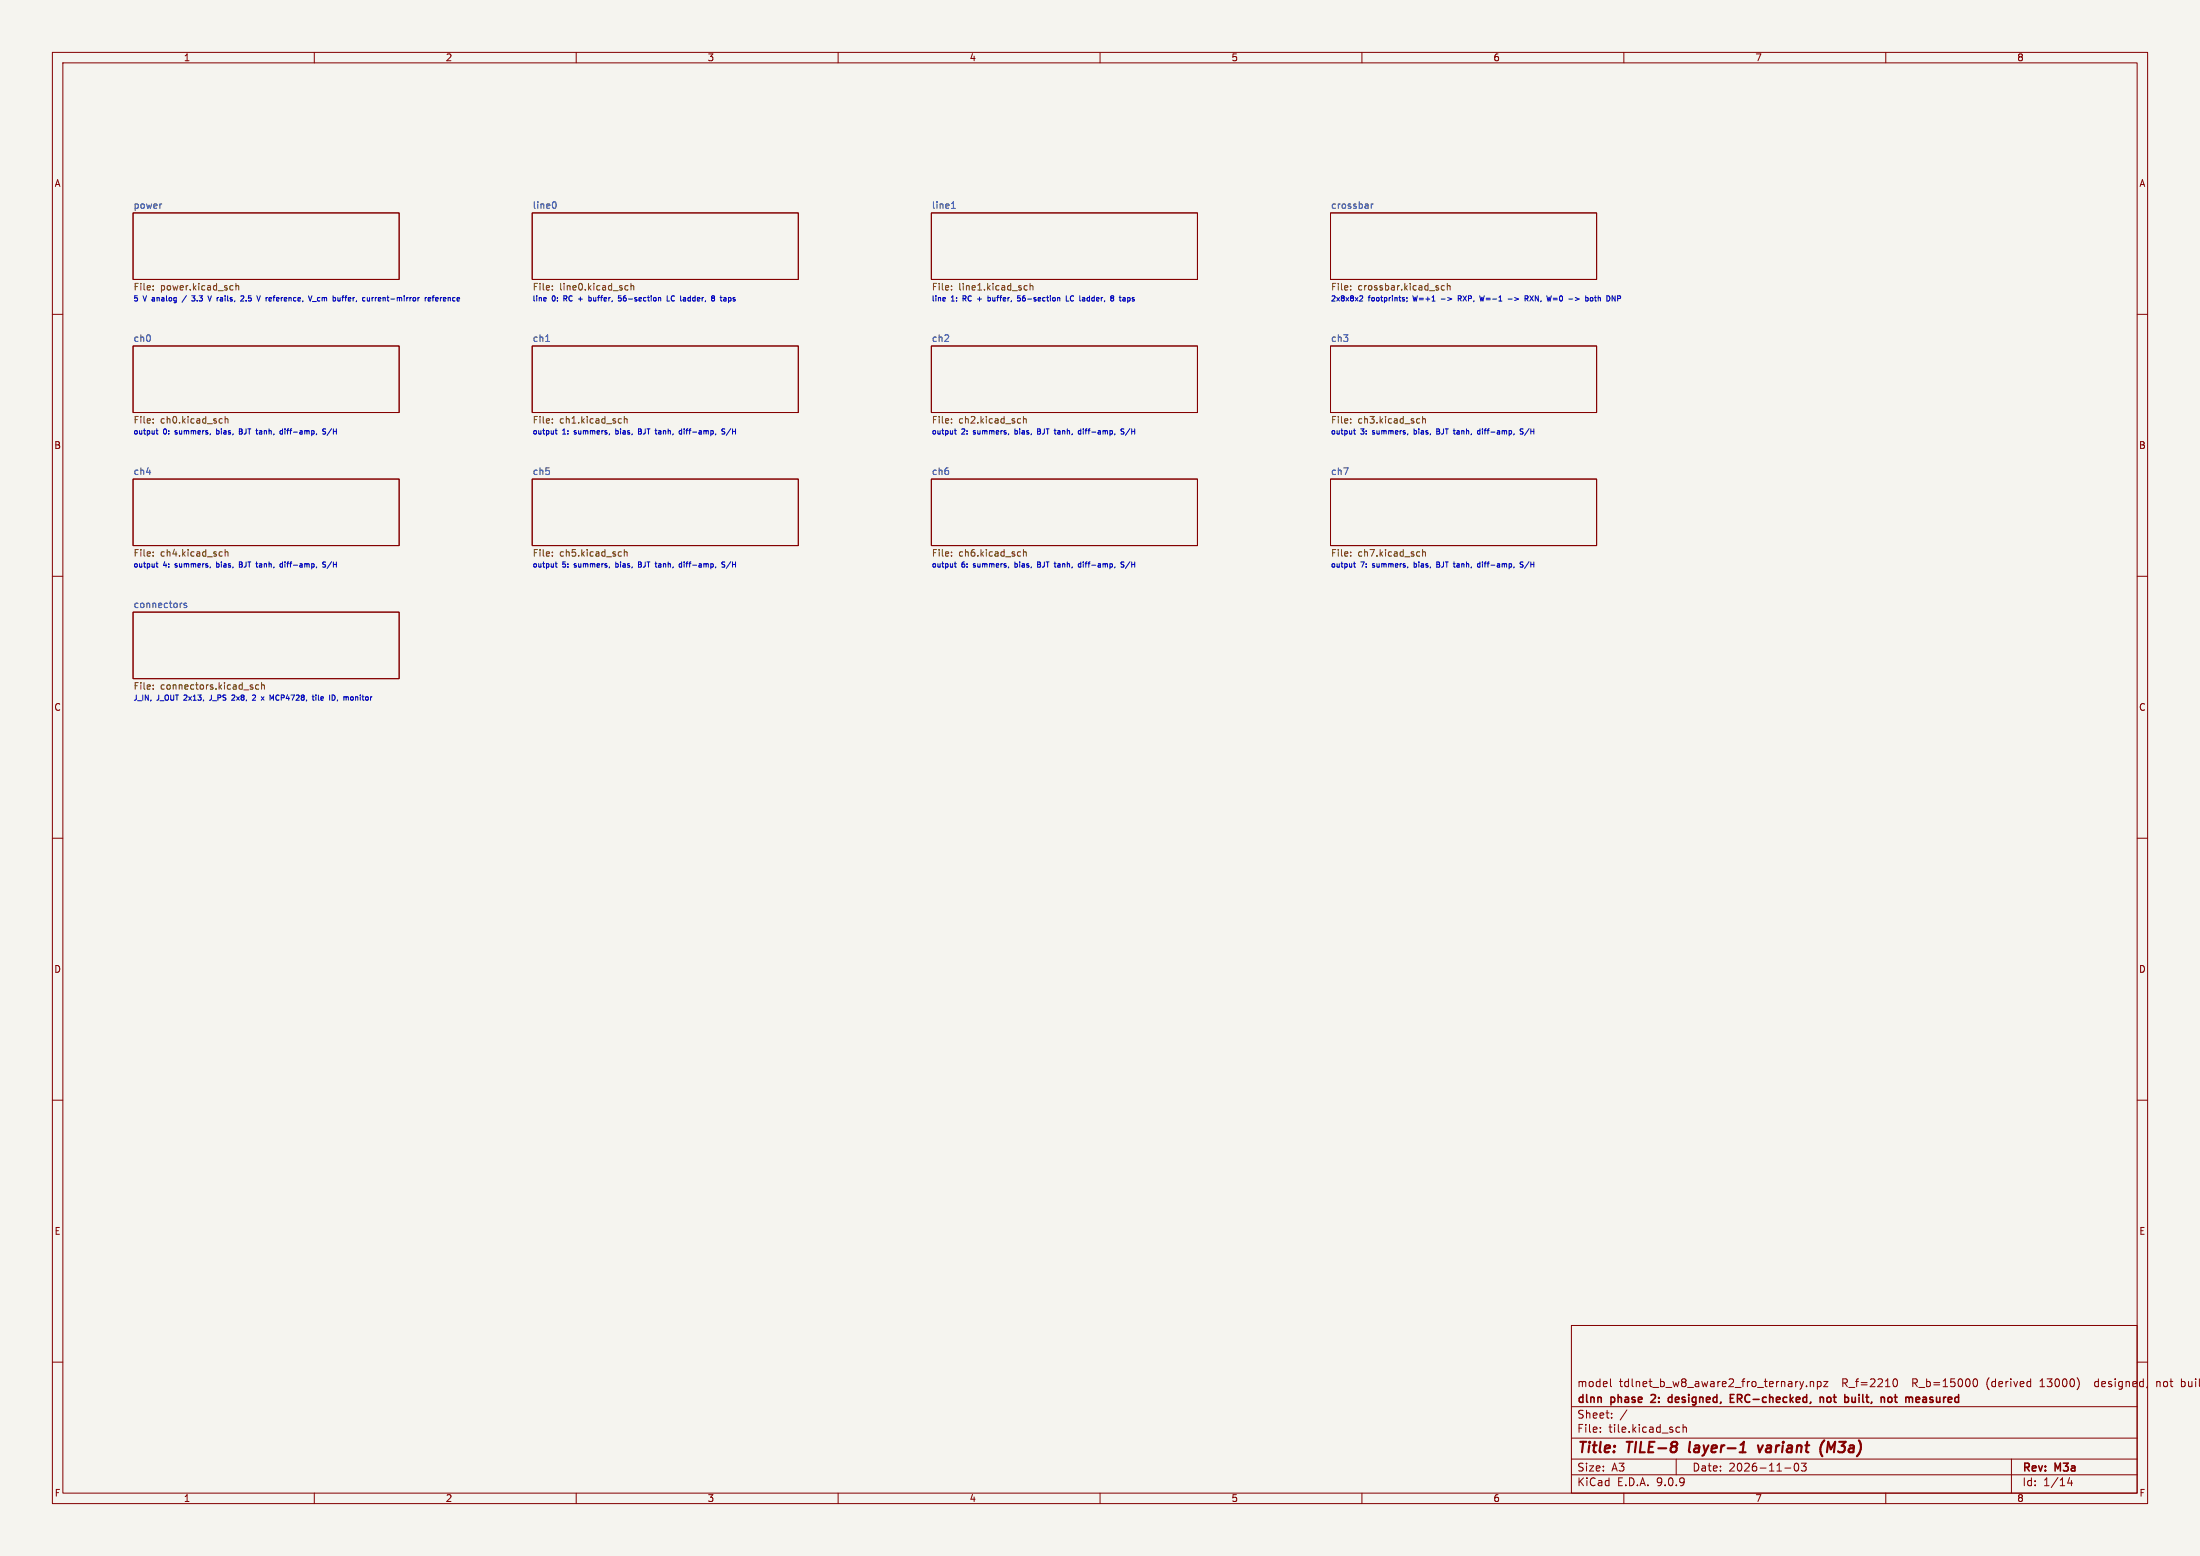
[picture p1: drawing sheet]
<svg xmlns="http://www.w3.org/2000/svg" width="420mm" height="297mm" viewBox="0 0 420 297" stroke-linecap="round" stroke-linejoin="round" font-family="sans-serif">
<path d="M0 0h420v297h-420z" fill="#f5f4ef" stroke="#f5f4ef" stroke-width=".19"/>
<g fill="none" stroke="#840000" stroke-width=".19">
<path d="M10 10h400v277h-400zM12 12h396v273h-396zM60 10v2M110 10v2M160 10v2M210 10v2M260 10v2M310 10v2M360 10v2M25.4 40.6h50.8v12.7h-50.8zM101.6 40.6h50.8v12.7h-50.8zM177.8 40.6h50.8v12.7h-50.8z"/>
<path d="M254 40.6h50.8v12.7h-50.8zM10 60h2M25.4 66h50.8v12.7h-50.8zM101.6 66h50.8v12.7h-50.8zM177.8 66h50.8v12.7h-50.8zM254 66h50.8v12.7h-50.8zM408 60h2M25.4 91.4h50.8v12.7h-50.8zM101.6 91.4h50.8v12.7h-50.8zM177.8 91.4h50.8v12.7h-50.8zM254 91.4h50.8v12.7h-50.8zM10 110h2"/>
<path d="M25.4 116.8h50.8v12.7h-50.8zM408 110h2M10 160h2M408 160h2M10 210h2M408 210h2M300 253h108v32h-108zM10 260h2M300 278.5h108M300 274.5h108M300 268.5h108M305.5 273.2v.2"/>
<path d="M305.5 272.5v.1M307.4 263.2v1.3l.3 .2M307.7 270.5v.2M307.7 269.8v.1M310.6 269.1l-1.3 1.9M320 278.5v3M320.1 273.3h.6M320.1 272.5h.6M321.3 272.5l.2-.1 .4 .1v.9M321.3 271.9v1.5M342.7 279.4l.2-.1a.8 .8 0 0 1 .5 .7 .8 .8 0 0 1-.5 .8l-.2-.2-.2-.4zM343.9 279.3h.9l-.5 .6 .4 .1v.6l-.2 .2-.6-.2"/>
<path d="M344.3 263.7l-.4 1M344.9 264.5v.2M345.6 263.8l.2-.1 .4 .1v.9M345.6 263.7v1M346.9 263.8l.5-.1 .3 .3-.2 .6h-.6M346.9 263.7v1.5M348.2 263.7h.7l-.7 1h.7M361.5 263.3l.2-.1a.8 .8 0 0 1 .6 .7 .8 .8 0 0 1-.6 .8l-.2-.2M376.9 263.3l.1-.1a.8 .8 0 0 1 .5 .7 .8 .8 0 0 1-.5 .8l-.1-.1M384 278.5v6.5M389.4 264.7h.9M389.7 263.4l-.3 .2"/>
<path d="M400.4 263.7l-.4 .1-.1 .2v.5l.5 .2M408 260h2M411.7 263.7v1M412.3 263.8l-.4-.1-.2 .1M416.4 263.8l.5-.1 .3 .3M416.4 263.2v1.5M417.2 264.4l-.3 .3-.5-.1M60 285v2M110 285v2M160 285v2M210 285v2M260 285v2"/>
<path d="M300 281.5h108M310 285v2M340.7 280.2h1.2M360 285v2M395.1 282l-.4 1.1h1M395.4 282.6v1"/>
</g>
<path d="M322.6 275.2l-.1 1.9M332.1 277.2h1.1M335.6 275.9l.3 1.3 .6-1.3M347.6 277.4l.3 .6M348.3 274.9l-.5 .6-.3 .8M349.5 276.6l-.5-1.4-.2 2" fill="none" stroke="#840000" stroke-width=".4"/>
<g fill="none" stroke="#840000" stroke-width=".3">
<path d="M315.3 266.3h-.1M316 266.8l-.9 .9h.9M319.2 266.8l-.4-.1-.3 .3 .1 .6h.6M330.3 266.9h.5M331 266.2h-.7v1.5h.7M347.5 266.8l.2-.1 .3 .1 .1 .9M347.5 266.7v1M349.4 266.8l-.4-.1-.2 .3 .1 .6h.5M354.2 267.5l-.4 .2M354.2 266.7v1M360.7 266.7l.3 .1 .2 .2-.1 .5-.4 .2M361.6 266.7h.6"/>
<path d="M361.8 266.2v1.3l.4 .2M367.5 266.7l-.4 .1M367.6 267.1h-.3a.29 .29 0 0 0-.3 .3 .29 .29 0 0 0 .3 .3h.3"/>
</g>
<path d="M30.8 38.9h.1M105.9 38.5a.79 .79 0 0 1 0 1.3M181.6 39.8h.8M181.8 38.8l.2-.3v1.3M261.8 38.9v.9M262.1 38.9l-.3 .3M104.2 65.2h.7M34.8 115.1l-.3 .1M35.6 115.2l-.3-.1-.2 .2 .1 .2 .4 .1v.3h-.5" fill="none" stroke="#006464" stroke-width=".19"/>
<g fill="none" stroke="#725600" stroke-width=".19">
<path d="M29.2 54.6v.1M29.2 55.2v.2M44.1 54.5l.4 .1M44.5 55.3l-.4 .1M45 54.6l.2-.1 .3 .1 .1 .8M45 54.1v1.3M105.4 55.2v.2M105.4 54.6v.1M119.4 55.2l.1 .2 .4-.1M119.9 54.6l-.4-.1-.1 .1M120.4 54.6l.2-.1 .3 .1 .1 .8M120.4 54.1v1.3"/>
<path d="M181.6 54.6v.1M181.6 55.2v.2M195.6 55.2l.1 .2 .4-.1M196.1 54.6l-.4-.1-.1 .1M196.6 54.6l.2-.1 .3 .1 .1 .8M196.6 54.1v1.3M257.8 54.6v.1M257.8 55.2v.2M275.8 54.6l-.4-.1-.3 .3 .2 .5h.5M276.3 54.6l.2-.1 .3 .1v.8M276.3 54.1v1.3M29.2 80v.1"/>
<path d="M42.3 79.9l.1 .1M43 79.5v1.3M105.4 80v.1M118.5 79.9l.1 .1M119.2 79.5v1.3M181.6 80v.1M194.7 79.9l.1 .1M195.4 79.5v1.3M257.8 80v.1M270.9 79.9l.1 .1M271.6 79.5v1.3M29.2 80.6v.2"/>
<path d="M42.4 80.7l-.1 .1M43 80l.2-.1 .3 .1v.8M105.4 80.6v.2M118.6 80.7l-.1 .1M119.2 80l.2-.1 .3 .1v.8M181.6 80.6v.2M194.8 80.7l-.1 .1M195.4 80l.2-.1 .3 .1v.8M257.8 80.6v.2M271 80.7l-.1 .1M271.6 80l.2-.1 .3 .1v.8M29.2 105.4v.1"/>
<path d="M29.2 106v.2M42.3 105.3l.1 .1M42.4 106.1l-.1 .1M43 105.4l.2-.1 .3 .1v.8M43 104.9v1.3M105.4 106v.2M105.4 105.4v.1M118.5 105.3l.1 .1M118.6 106.1l-.1 .1M119.2 105.4l.2-.1 .3 .1v.8M119.2 104.9v1.3M181.6 106v.2"/>
<path d="M181.6 105.4v.1M194.7 105.3l.1 .1M194.8 106.1l-.1 .1M195.4 105.4l.2-.1 .3 .1v.8M195.4 104.9v1.3M257.8 106v.2M257.8 105.4v.1M270.9 105.3l.1 .1M271 106.1l-.1 .1M271.6 104.9v1.3M271.6 105.4l.2-.1 .3 .1v.8M29.2 131.4v.2"/>
<path d="M29.2 130.8v.1M48.1 131.1l.2 .2-.2 .3M48.1 130.7l.1 .1M49.4 130.8l-.4-.1-.2 .3 .1 .5h.5M49.9 130.8l.2-.1 .3 .1 .1 .8M49.9 130.3v1.3"/>
</g>
<g fill="none" stroke="#0000c2" stroke-width=".19">
<path d="M35.6 56.4l-.9 1.3M36.6 57.4l.4 .1M37.2 56.5l-.3 .3h.1M39.7 56.5l.3 1 .4-1M46 56.6l.4-.1 .1 .2-.6 .8h.6M47 57.4v.1M59.5 56.5l-.3 1M59.6 57.6h.8M61 56.8l-.4 .2v.4l.4 .1M65.3 56.8h.3M65.6 56.5l-.2 .1v.9M70.5 57.4l-.2 .1"/>
<path d="M70.5 56.8v.7M71 56.8v.7M71.3 56.8l-.3 .2M81.2 56.8v.7M81.5 56.8l-.3 .2M81.7 57.1l.5-.1v-.2h-.3l-.2 .1 .1 .5h.4M82.5 56.8h.4M82.9 56.5l-.3 .1v.9M83.2 57.1l.4-.1v-.2h-.3l-.1 .1v.5h.4M104.1 56.8l.2 .2-.5 .1M104.2 57.4l-.1 .1M110.4 57.1h.8"/>
<path d="M112.4 57.4l.3 .1M112.4 56.5v1M112.7 56.8h-.3M118.1 56.5l-.1 .4 .4-.1 .2 .2M118.6 57.3l-.2 .2-.4-.1M125.8 56.8l.3 .1v.6M127.4 56.5v1h.4M128.2 56.6v.7M130.7 56.8l.2 .1v.6M130.9 57l-.3 .1M130.9 57.4l-.3 .1M135.9 56.5l.5 .1v.1l-.2 .2"/>
<path d="M135.9 56.8l.1 .1M136 56.9h.2M136 56.9h-.1M136.2 56.9l.2 .2v.3h-.5M139.1 56.8v1M139.1 57.4l.1 .1M139.2 56.8h-.1M180.3 56.8l.2 .2-.5 .1M180.4 57.4l-.1 .1M186.6 57.1h.8M188.6 56.5v1M188.6 57.4l.3 .1"/>
<path d="M188.9 56.8h-.3M194.3 56.5l-.1 .4 .4-.1 .2 .2M194.8 57.3l-.2 .2-.4-.1M202 56.8l.3 .1v.6M203.6 56.5v1h.4M204.4 56.6v.7M206.9 56.8l.2 .1v.6M207.1 57l-.3 .1M207.1 57.4l-.3 .1M212.1 56.8l.1 .1M212.1 56.5l.5 .1v.1l-.2 .2M212.2 56.9h.2"/>
<path d="M212.2 56.9h-.1M212.4 56.9l.2 .2v.3h-.5M215.3 56.8v1M215.3 57.4l.1 .1M215.4 56.8h-.1M260.1 56.6v.3l-.6 .6h.6M267.7 57l.4 .3-.1 .2-.3-.1M268.1 56.8h-.2l-.2 .1M268.6 56.8v.1M268.6 57.4l-.1 .2M273.4 57.5h.6M275.1 57.1h.8"/>
<path d="M278.4 57h.4M278.6 57l.4 .5M278.8 56.5h-.4v1M282.5 56.5l.2 1 .2-.8 .2 .8M287.9 57.1h.8M291.1 57l.5-.1 .1-.3-.6-.1v1M291.4 57l.3 .5M292.1 56.5l.6 1M292.7 56.5l-.6 1M296.5 56.9h.8M296.5 57.2h.8M300.7 56.8l.8 .3-.8 .3"/>
<path d="M303.1 56.9v.5M303.6 56.9h.5l-.1 .5h-.4zM304.4 56.8h.4M304.5 56.5l.1 .9M307.8 56.5l.5 1v-1M308.8 57h.4M309.2 56.5h-.4v1M29.8 82.2h.4M29.9 81.9v.8l.3 .2M40.2 82.8l-.1 .2M41.4 81.9v1M41.4 82.8l.1 .1"/>
<path d="M41.5 82.2h-.1M45.7 82.3h.3M46 81.9h-.3v1h.4M53.9 81.9v1M53.9 82.2h-.3l-.1 .2v.4h.4M62.2 81.9l-.6 .1a.42 .42 0 0 0 .5 .5v.3h-.5M63.3 81.8l-.8 1.3M106 82.2h.4M106.1 81.9v.8l.3 .2M116.4 82.8l-.1 .2M117.6 81.9v1M117.6 82.8l.1 .1"/>
<path d="M117.7 82.2h-.1M121.9 82.3h.3M122.2 81.9h-.3v1h.4M130.1 82.2h-.3l-.1 .2v.4h.4M130.1 81.9v1M138.4 81.9l-.6 .1a.42 .42 0 0 0 .5 .5v.3h-.5M139.5 81.8l-.8 1.3M182.2 82.2h.4M182.3 81.9v.8l.3 .2M192.6 82.8l-.1 .2M193.8 81.9v1M193.8 82.8l.1 .1"/>
<path d="M193.9 82.2h-.1M198.1 82.3h.3M198.4 81.9h-.3v1h.4M206.3 82.2h-.3l-.1 .2v.4h.4M206.3 81.9v1M214.6 81.9l-.6 .1a.42 .42 0 0 0 .5 .5v.3h-.5M215.7 81.8l-.8 1.3M258.4 82.2h.4M258.5 81.9v.8l.3 .2M268.8 82.8l-.1 .2M270 81.9v1M270 82.8l.1 .1"/>
<path d="M270.1 82.2h-.1M274.3 82.3h.3M274.6 81.9h-.3v1h.4M282.5 82.2h-.3l-.1 .2v.4h.4M282.5 81.9v1M290.8 81.9l-.6 .1a.42 .42 0 0 0 .5 .5v.3h-.5M291.9 81.8l-.8 1.3M29.8 107.6h.4M29.9 107.3v.8l.3 .2M40.2 108.2l-.1 .2M41.4 107.3v1M41.4 108.2l.1 .1"/>
<path d="M41.5 107.6h-.1M45.7 107.7h.3M46 107.3h-.3v1h.4M53.9 107.6h-.3l-.1 .2v.4h.4M53.9 107.3v1M62.2 107.3l-.6 .1a.42 .42 0 0 0 .5 .5v.3h-.5M63.3 107.2l-.8 1.3M106 107.6h.4M106.1 107.3v.8l.3 .2M116.4 108.2l-.1 .2M117.6 107.3v1M117.6 108.2l.1 .1"/>
<path d="M117.7 107.6h-.1M121.9 107.7h.3M122.2 107.3h-.3v1h.4M130.1 107.6h-.3l-.1 .2v.4h.4M130.1 107.3v1M138.4 107.3l-.6 .1a.42 .42 0 0 0 .5 .5v.3h-.5M139.5 107.2l-.8 1.3M182.2 107.6h.4M182.3 107.3v.8l.3 .2M192.6 108.2l-.1 .2M193.8 107.3v1M193.8 108.2l.1 .1"/>
<path d="M193.9 107.6h-.1M198.1 107.7h.3M198.4 107.3h-.3v1h.4M206.3 107.6h-.3l-.1 .2v.4h.4M206.3 107.3v1M214.6 107.3l-.6 .1a.42 .42 0 0 0 .5 .5v.3h-.5M215.7 107.2l-.8 1.3M258.4 107.6h.4M258.5 107.3v.8l.3 .2M268.8 108.2l-.1 .2M270 107.3v1M270 108.2l.1 .1"/>
<path d="M270.1 107.6h-.1M274.3 107.7h.3M274.6 107.3h-.3v1h.4M282.5 107.6h-.3l-.1 .2v.4h.4M282.5 107.3v1M290.8 107.3l-.6 .1a.42 .42 0 0 0 .5 .5v.3h-.5M291.9 107.2l-.8 1.3M40 133.7h.1M44.8 133.1l-.6 .6h.6M48.2 132.8l.4-.1 .2 .1M48.8 132.9l-.6 .8h.6M49.9 133l.5 .7"/>
<path d="M50.4 133l-.5 .7M59.6 133h.4M59.9 133.7h.1M60.3 132.7v.1M60.3 133v.7M60.8 132.7v.8l.1 .2M63.6 132.7a.54 .54 0 0 1 .4 .5 .54 .54 0 0 1-.4 .5M64.5 133.6l-.1 .2M67 133h.3l.2 .2-.1 .4h-.4"/>
</g>
<g font-size="2.8" fill="#840000">
<text x="301" y="277.9">Title:</text>
<text x="310.6" y="277.9">TILE-8</text>
<text x="323.3" y="277.9">layer-1</text>
<text x="337.3" y="277.9">variant</text>
<text x="349.9" y="277.9">(M3a)</text>
</g>
<g font-size="2.1" fill="#840000">
<text x="301" y="268.2">dlnn</text>
<text x="301" y="265">model</text>
<text x="307.6" y="268.2">phase</text>
<text x="309.1" y="265">tdlnet_b_w8_aware2_fro_ternary.npz</text>
<text x="315.9" y="268.2">2:</text>
<text x="319.8" y="268.2">designed,</text>
<text x="332.2" y="268.2">ERC-checked,</text>
<text x="349.9" y="268.2">not</text>
<text x="351.8" y="265">R_f=2210</text>
<text x="355.2" y="268.2">built,</text>
<text x="362.8" y="268.2">not</text>
<text x="365.5" y="265">R_b=15000</text>
<text x="368.1" y="268.2">measured</text>
<text x="379.8" y="265">(derived</text>
<text x="390.2" y="265">13000)</text>
<text x="400.9" y="265">designed,</text>
<text x="412.8" y="265">not</text>
<text x="417.7" y="265">built</text>
<text x="301" y="273.7">File:</text>
<text x="301" y="271">Sheet:</text>
<text x="307.1" y="273.7">tile.kicad_sch</text>
<text x="301" y="281.1">Size:</text>
<text x="307.6" y="281.1">A3</text>
<text x="323" y="281.1">Date:</text>
<text x="330" y="281.1">2026-11-03</text>
<text x="386" y="281.3">Rev:</text>
<text x="392.4" y="281.3">M3a</text>
<text x="301" y="283.9">KiCad</text>
<text x="308.7" y="283.9">E.D.A.</text>
<text x="316.3" y="283.9">9.0.9</text>
<text x="386" y="283.9">Id:</text>
<text x="390.1" y="283.9">1/14</text>
</g>
<g font-size="1.8" fill="#840000">
<text x="35" y="11.9">1</text>
<text x="85" y="11.9">2</text>
<text x="135" y="11.9">3</text>
<text x="185" y="11.9">4</text>
<text x="235" y="11.9">5</text>
<text x="285" y="11.9">6</text>
<text x="335" y="11.9">7</text>
<text x="385" y="11.9">8</text>
<text x="10.3" y="35.9">A</text>
<text x="408.3" y="35.9">A</text>
<text x="10.3" y="85.9">B</text>
<text x="408.2" y="85.9">B</text>
<text x="10.3" y="135.9">C</text>
<text x="408.2" y="135.9">C</text>
<text x="10.3" y="185.9">D</text>
<text x="408.2" y="185.9">D</text>
<text x="10.3" y="235.9">E</text>
<text x="408.3" y="235.9">E</text>
<text x="10.3" y="285.9">F</text>
<text x="35" y="286.9">1</text>
<text x="85" y="286.9">2</text>
<text x="135" y="286.9">3</text>
<text x="185" y="286.9">4</text>
<text x="235" y="286.9">5</text>
<text x="285" y="286.9">6</text>
<text x="335" y="286.9">7</text>
<text x="385" y="286.9">8</text>
<text x="408.3" y="285.9">F</text>
</g>
<g font-size="1.8" fill="#006464">
<text x="25.4" y="39.9">power</text>
<text x="101.6" y="39.9">line0</text>
<text x="177.8" y="39.9">line1</text>
<text x="254" y="39.9">crossbar</text>
<text x="25.4" y="65.3">ch0</text>
<text x="101.6" y="65.3">ch1</text>
<text x="177.8" y="65.3">ch2</text>
<text x="254" y="65.3">ch3</text>
<text x="25.4" y="90.7">ch4</text>
<text x="101.6" y="90.7">ch5</text>
<text x="177.8" y="90.7">ch6</text>
<text x="254" y="90.7">ch7</text>
<text x="25.4" y="116.1">connectors</text>
</g>
<g font-size="1.8" fill="#725600">
<text x="25.4" y="55.8">File:</text>
<text x="101.6" y="55.8">File:</text>
<text x="177.8" y="55.8">File:</text>
<text x="254" y="55.8">File:</text>
<text x="25.4" y="81.2">File:</text>
<text x="30.6" y="81.2">ch0.kicad_sch</text>
<text x="101.6" y="81.2">File:</text>
<text x="106.8" y="81.2">ch1.kicad_sch</text>
<text x="177.8" y="81.2">File:</text>
<text x="183" y="81.2">ch2.kicad_sch</text>
<text x="254" y="81.2">File:</text>
<text x="259.2" y="81.2">ch3.kicad_sch</text>
<text x="25.4" y="106.6">File:</text>
<text x="30.6" y="106.6">ch4.kicad_sch</text>
<text x="101.6" y="106.6">File:</text>
<text x="106.8" y="106.6">ch5.kicad_sch</text>
<text x="177.8" y="106.6">File:</text>
<text x="183" y="106.6">ch6.kicad_sch</text>
<text x="254" y="106.6">File:</text>
<text x="259.2" y="106.6">ch7.kicad_sch</text>
<text x="25.4" y="132">File:</text>
</g>
<g font-size="1.8" fill="#0000c2">
<text x="30.6" y="55.8">power.kicad_sch</text>
<text x="106.8" y="55.8">line0.kicad_sch</text>
<text x="183" y="55.8">line1.kicad_sch</text>
<text x="259.2" y="55.8">crossbar.kicad_sch</text>
<text x="30.6" y="132">connectors.kicad_sch</text>
</g>
<g font-size="1.4" fill="#0000c2">
<text x="25.4" y="57.6">5</text>
<text x="27.4" y="57.6">V analog</text>
<text x="37.4" y="57.6">3.3</text>
<text x="40.8" y="57.6">V rails,</text>
<text x="47.5" y="57.6">2.5</text>
<text x="50.9" y="57.6">V reference,</text>
<text x="61.3" y="57.6">V_cm</text>
<text x="66.1" y="57.6">buffer,</text>
<text x="72" y="57.6">current-mirror</text>
<text x="84.2" y="57.6">reference</text>
<text x="101.6" y="57.6">line</text>
<text x="105.4" y="57.6">0:</text>
<text x="107.8" y="57.6">RC</text>
<text x="110.8" y="57.6">+</text>
<text x="113.1" y="57.6">buffer,</text>
<text x="119" y="57.6">56-section</text>
<text x="128.6" y="57.6">LC</text>
<text x="131.4" y="57.6">ladder,</text>
<text x="137.6" y="57.6">8</text>
<text x="139.6" y="57.6">taps</text>
<text x="177.8" y="57.6">line</text>
<text x="181.6" y="57.6">1:</text>
<text x="184" y="57.6">RC</text>
<text x="187" y="57.6">+</text>
<text x="189.3" y="57.6">buffer,</text>
<text x="195.2" y="57.6">56-section</text>
<text x="204.8" y="57.6">LC</text>
<text x="207.6" y="57.6">ladder,</text>
<text x="213.8" y="57.6">8</text>
<text x="215.8" y="57.6">taps</text>
<text x="254" y="57.6">2x8x8x2</text>
<text x="261.3" y="57.6">footprints;</text>
<text x="270" y="57.6">W=+1</text>
<text x="275.6" y="57.6">-&gt;</text>
<text x="279.1" y="57.6">RXP,</text>
<text x="283.5" y="57.6">W=-1</text>
<text x="289.1" y="57.6">-&gt;</text>
<text x="292.6" y="57.6">RXN,</text>
<text x="297.1" y="57.6">W=0</text>
<text x="301.5" y="57.6">-&gt;</text>
<text x="305" y="57.6">both</text>
<text x="309.3" y="57.6">DNP</text>
<text x="25.4" y="83">output</text>
<text x="31.2" y="83">0:</text>
<text x="33.6" y="83">summers,</text>
<text x="41.8" y="83">bias,</text>
<text x="46.4" y="83">BJT</text>
<text x="49.9" y="83">tanh,</text>
<text x="54.7" y="83">diff-amp,</text>
<text x="63.1" y="83">S/H</text>
<text x="101.6" y="83">output</text>
<text x="107.4" y="83">1:</text>
<text x="109.8" y="83">summers,</text>
<text x="118" y="83">bias,</text>
<text x="122.6" y="83">BJT</text>
<text x="126.1" y="83">tanh,</text>
<text x="130.9" y="83">diff-amp,</text>
<text x="139.3" y="83">S/H</text>
<text x="177.8" y="83">output</text>
<text x="183.6" y="83">2:</text>
<text x="186" y="83">summers,</text>
<text x="194.2" y="83">bias,</text>
<text x="198.8" y="83">BJT</text>
<text x="202.3" y="83">tanh,</text>
<text x="207.1" y="83">diff-amp,</text>
<text x="215.5" y="83">S/H</text>
<text x="254" y="83">output</text>
<text x="259.8" y="83">3:</text>
<text x="262.2" y="83">summers,</text>
<text x="270.4" y="83">bias,</text>
<text x="275" y="83">BJT</text>
<text x="278.5" y="83">tanh,</text>
<text x="283.3" y="83">diff-amp,</text>
<text x="291.7" y="83">S/H</text>
<text x="25.4" y="108.4">output</text>
<text x="31.2" y="108.4">4:</text>
<text x="33.6" y="108.4">summers,</text>
<text x="41.8" y="108.4">bias,</text>
<text x="46.4" y="108.4">BJT</text>
<text x="49.9" y="108.4">tanh,</text>
<text x="54.7" y="108.4">diff-amp,</text>
<text x="63.1" y="108.4">S/H</text>
<text x="101.6" y="108.4">output</text>
<text x="107.4" y="108.4">5:</text>
<text x="109.8" y="108.4">summers,</text>
<text x="118" y="108.4">bias,</text>
<text x="122.6" y="108.4">BJT</text>
<text x="126.1" y="108.4">tanh,</text>
<text x="130.9" y="108.4">diff-amp,</text>
<text x="139.3" y="108.4">S/H</text>
<text x="177.8" y="108.4">output</text>
<text x="183.6" y="108.4">6:</text>
<text x="186" y="108.4">summers,</text>
<text x="194.2" y="108.4">bias,</text>
<text x="198.8" y="108.4">BJT</text>
<text x="202.3" y="108.4">tanh,</text>
<text x="207.1" y="108.4">diff-amp,</text>
<text x="215.5" y="108.4">S/H</text>
<text x="254" y="108.4">output</text>
<text x="259.8" y="108.4">7:</text>
<text x="262.2" y="108.4">summers,</text>
<text x="270.4" y="108.4">bias,</text>
<text x="275" y="108.4">BJT</text>
<text x="278.5" y="108.4">tanh,</text>
<text x="283.3" y="108.4">diff-amp,</text>
<text x="291.7" y="108.4">S/H</text>
<text x="25.4" y="133.8">J_IN,</text>
<text x="29.9" y="133.8">J_OUT</text>
<text x="35.3" y="133.8">2x13,</text>
<text x="40.5" y="133.8">J_PS</text>
<text x="45" y="133.8">2x8,</text>
<text x="49.2" y="133.8">2</text>
<text x="51.2" y="133.8">x</text>
<text x="53" y="133.8">MCP4728,</text>
<text x="61.5" y="133.8">tile</text>
<text x="64.9" y="133.8">ID,</text>
<text x="67.9" y="133.8">monitor</text>
</g>
</svg>
